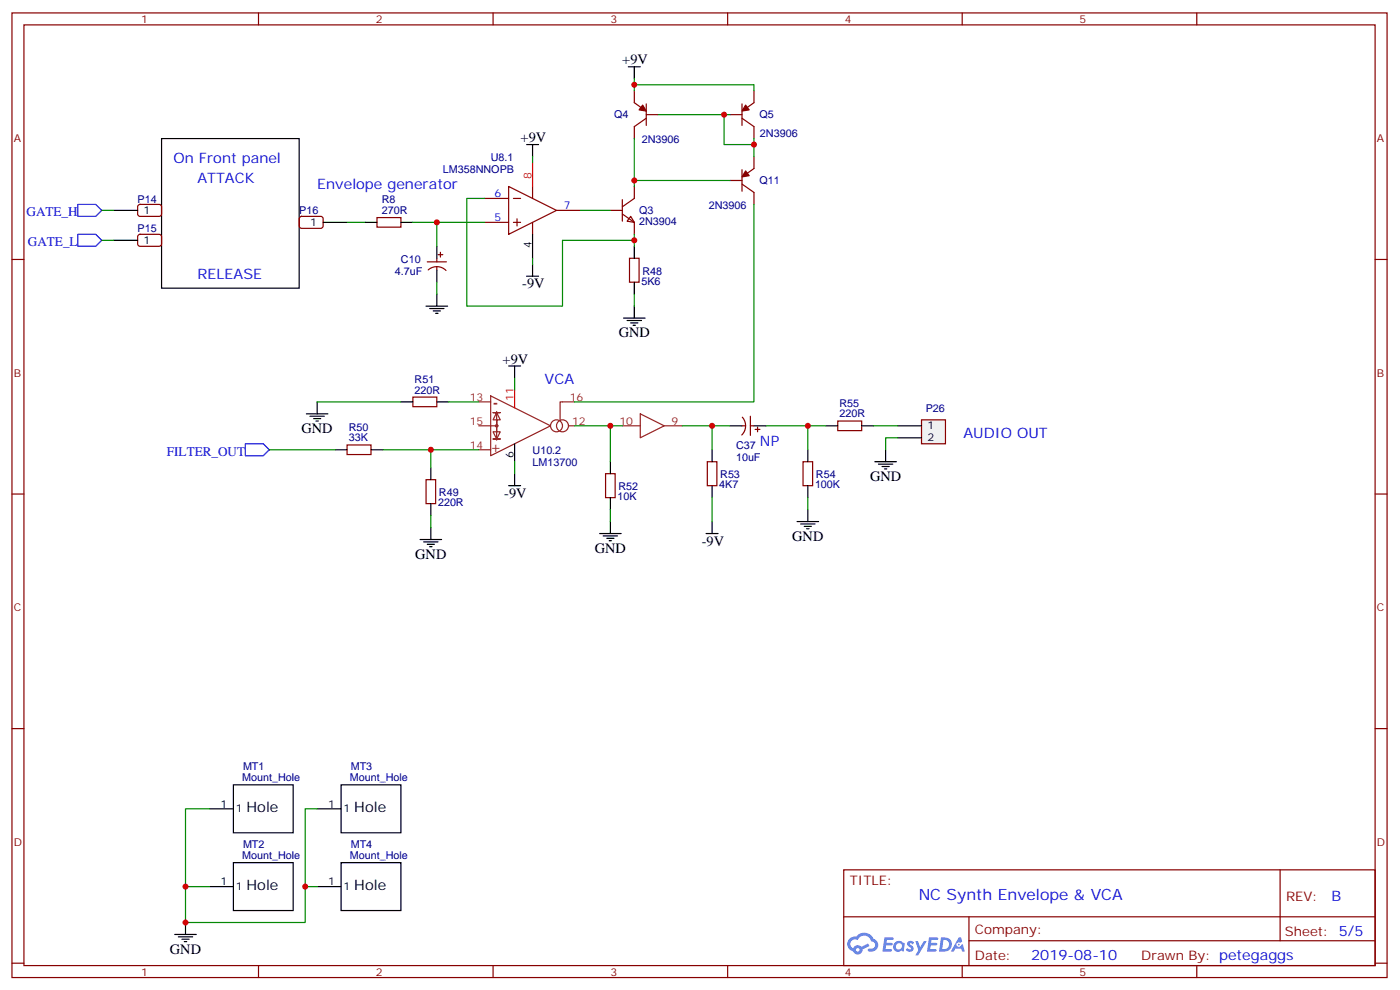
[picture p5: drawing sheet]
<svg xmlns="http://www.w3.org/2000/svg" width="413mm" height="292mm" viewBox="0 0 413 292" stroke-linecap="round" stroke-linejoin="round" font-family="sans-serif">
<path d="M47.6 40.9h40.6v44h-40.6z" fill="none" stroke="#000" stroke-width=".35"/>
<g fill="none" stroke="#870000" stroke-width=".35">
<path d="M3.5 3.8h405.4v284.3h-405.4zM7.1 7.3h398.2v277.3h-398.2zM76.2 3.8v3.5M145.3 3.8v3.5M214.5 3.8v3.5M283.6 3.8v3.5M352.8 3.8v3.5M3.5 76.5h3.6M405.3 76.5h3.6M3.5 145.6h3.6M405.3 145.6h3.6M3.5 214.8h3.6"/>
<path d="M405.3 214.8h3.6M248.7 256.4h156.6v28.2h-156.6zM377.3 256.4v20.9M248.7 270.2h156.5M285.6 277.3h119.6M285.6 270.2v14.2M3.5 283.9h3.6M76.2 284.6v3.5M145.3 284.6v3.5M214.5 284.6v3.5M283.6 284.6v3.5M352.8 284.6v3.5"/>
<path d="M405.3 283.9h3.6"/>
</g>
<g fill="#5487ff">
<path d="M267.7 277.6a1.22 1.22 0 0 1 1.7 .2l-.4 .6a.47 .47 0 0 0-.3-.4 .47 .47 0 0 0-.5 .2l.1 .2a1.14 1.14 0 0 1 .8 1.8 1.14 1.14 0 0 1-1.9 0l-.2-.2 .5-.6 .7 .5a.29 .29 0 0 0 .3-.3 .29 .29 0 0 0-.2-.3 1.04 1.04 0 0 1-.6-1.7z"/>
<path d="M260.7 276.3h2.4l.3 .2-.2 .5-1.8 .1-.1 .8h1.5l.3 .4-.3 .4h-1.6l-.2 1.1h1.7l.2 .3-.2 .3-2.6 .1z"/>
<path d="M273.8 276.3h2.4l.3 .2-.1 .5-1.8 .1-.2 .8h1.6l.3 .4-.4 .4h-1.6l-.1 1.1h1.7l.2 .3-.2 .3-2.6 .1z"/>
<path d="M282.6 276.3h.7l.3 1.3-.6 .3a.69 .69 0 0 0-1 .3 .69 .69 0 0 0 .4 .9 .69 .69 0 0 0 .9-.6l.5-.2 .6 2.2h-.8l-.2-.9h-1.8l-.5 .9h-.8z"/>
<path d="M269.8 277.4h.8l.6 1.8 1.1-1.8h.9l-2.6 4.2h-.8l.9-1.5z"/>
<path d="M277.4 276.3l-.6 4.2h1.3a2.11 2.11 0 0 0 2.5-2.1 2.11 2.11 0 0 0-2.5-2.1zM278.1 277.1a1.39 1.39 0 0 1 1.7 1.4 1.39 1.39 0 0 1-1.8 1.3h-.3z"/>
<path d="M263.7 277.9a1.54 1.54 0 0 0-.1 2.2 1.54 1.54 0 0 0 2.2 .1l.6 .3 .3-2.3-.2-.3h-.4a1.49 1.49 0 0 0-2.4 0zM264 278.9a.94 .94 0 0 1 1.8 0 .94 .94 0 0 1-1.8 0z"/>
<path d="M250.4 276.7a2.18 2.18 0 0 0 1.1 3.7 1.44 1.44 0 0 0 1.6 .9 1.44 1.44 0 0 0 1.2-1.4l2-1.1-.5-.7-1.9 1a1.47 1.47 0 0 0-2.4 .4 1.39 1.39 0 0 1-.7-1.9 1.39 1.39 0 0 1 2-.5 2.12 2.12 0 0 1 2.2-1.3 2.12 2.12 0 0 1 1.9 1.7 1.14 1.14 0 0 1 1.1 1.4 1.14 1.14 0 0 1-1.7 .7 .43 .43 0 0 0-.5 .4 .43 .43 0 0 0 .4 .5 1.98 1.98 0 0 0 2.5-1.2 1.98 1.98 0 0 0-1.2-2.6 3.1 3.1 0 0 0-5.3-.6l-.9 .1zM252.3 280a.55 .55 0 0 1 1.1 0 .55 .55 0 0 1-1.1 0z"/>
<circle cx="282.6" cy="278.4" r=".26"/>
</g>
<g fill="none" stroke="#870000" stroke-width=".35">
<path d="M187 26.7v3.6l2.4 1.7M190.5 34.9l-3.5 2.4v3.6M190.5 30.6v6.4M190.5 33.8h3.5M215.2 33.8h3.5M218.7 30.6v6.4M218.7 34.9l3.5 2.4v3.6M222.2 26.7v3.6l-2.4 1.7M183.4 58.8v6.4M187 55v3.5l-3.6 2.5M215.2 53.2h3.5M218.7 50v6.4"/>
<path d="M218.7 54.3l3.5 2.4v3.6M222.2 46.1v3.6l-2.4 1.7M179.9 62h3.5M183.4 63.1l3.6 2.4v3.6M185.6 76.1h2.8v7.1h-2.8zM185.9 63.8l1.1 1.7-2.1-.3zM121.7 117.1h7.1v2.8h-7.1zM102.3 131.2h7.1v2.8h-7.1zM178.5 139.6h2.8v7.1h-2.8zM208.5 136.1h2.8v7.1h-2.8zM218.7 125.5h1.1M218.8 123a3.8 3.8 0 0 1-.2 5.2"/>
<path d="M221.2 122.7v5.6M221.2 125.5h1M222.6 126.6h1.4M223.3 125.9v1.4M236.7 136.1h2.8v7.1h-2.8zM125.6 141.4h2.8v7h-2.8z"/>
</g>
<g fill="none" stroke="#000" stroke-width=".35">
<path d="M187 72.6v3.5M187 83.2v3.5M118.2 118.5h3.5M128.8 118.5h3.5M98.8 132.6h3.5M109.4 132.6h3.5M127 137.9v3.5M151.7 130.8v5.3M179.9 136.1v3.5M209.9 132.6v3.5M215.2 125.5h3.5M222.2 125.5h3.6"/>
<path d="M238.1 132.6v3.5M127 148.4v3.6M179.9 146.7v3.5M209.9 143.2v3.5M238.1 143.2v3.5"/>
</g>
<g fill="#870000" stroke="#870000" stroke-width=".35">
<path d="M189.4 31l1.1 1.7-2.1-.3z"/>
<path d="M219.8 31l1 1.4-2.1 .3z"/>
<path d="M219.8 50.4l1 1.4-2.1 .3z"/>
</g>
<g fill="none" stroke="#8c2424" stroke-width=".35">
<path d="M141.1 118.5h3.5M144.6 116.7l17.7 8.8-17.7 8.8zM169.3 118.5h-4.2v5.3M141.1 125.5h5.3v-1.7h-1.1l1.1-2.2h-1.1h2.2h-1.1l1.1 2.2h-1.1v3.5h1.1l-1.1 2.1h1.1h-2.2h1.1l-1.1-2.1h1.1M141.1 132.6h3.5M146.4 121.3v8.5M167.6 125.5h1.7M183.4 125.5h5.3M188.7 122l7.1 3.5-7.1 3.5zM195.8 125.5h5.3"/>
<circle cx="164" cy="125.5" r="1.76"/>
<circle cx="165.8" cy="125.5" r="1.76"/>
</g>
<circle cx="146.4" cy="125.5" r=".35" fill="#8c2424" stroke="#8c2424" stroke-width=".35"/>
<path d="M151.7 114.9v5.3" fill="none" stroke="#f00" stroke-width=".35"/>
<path d="M271.6 123.8h7.1v7h-7.1z" fill="#f0f0f0" stroke="#870000" stroke-width=".35"/>
<g fill="none" stroke="#000" stroke-width=".35">
<path d="M185.2 19.7h3.5M187 19.7v3.5M155.2 42.6h3.5M157 42.6v3.5M33.5 62h7.1M33.5 70.8h7.1M95.2 65.5h7.1M107.6 65.5h3.5M118.2 65.5h3.5M128.8 72.6v3.5M128.8 79.7v3.5M157 69.1v7"/>
<path d="M157 77.9v3.5M125.6 90.2h6.3M126.6 90.9h4.3M127.7 91.7h2.1M128.4 92.4h.7M128.8 86.7v3.5M155.2 81.4h3.5M183.8 93.8h6.3M184.9 94.5h4.2M185.9 95.2h2.1M186.6 95.9h.7M187 90.2v3.6"/>
<path d="M93.5 118.5v3.5M149.9 107.9h3.6M151.7 107.9v3.5M90.3 122h6.4M91.4 122.7h4.2M92.4 123.4h2.1M93.1 124.1h.7M151.7 139.6v3.6M243.4 125.5h3.5M254 125.5h3.5M257.9 136.1h6.3M258.9 136.8h4.3"/>
<path d="M260 137.5h2.1M260.7 138.2h.7M261.1 132.6v3.5M264.6 125.5h7M264.6 129h7M123.8 159h6.4M124.9 159.7h4.2M127 155.5v3.5M149.9 143.2h3.6M176.7 157.3h6.4M177.8 158h4.2M178.9 158.7h2.1"/>
<path d="M179.6 159.4h.7M179.9 153.7v3.6M208.1 157.3h3.6M209.9 153.7v3.6M234.9 153.7h6.4M236 154.4h4.2M237.1 155.2h2.1M237.8 155.9h.7M238.1 150.2v3.5M125.9 160.4h2.2M126.6 161.1h.8M61.7 238.4h7.1"/>
<path d="M68.8 231.4h17.6v14.1h-17.6zM93.5 238.4h7M100.5 231.4h17.7v14.1h-17.7zM68.8 254.3h17.6v14.1h-17.6zM100.5 254.3h17.7v14.1h-17.7zM51.5 275.4h6.4M52.6 276.2h4.2M53.6 276.9h2.1M54.3 277.6h.7M54.7 271.9v3.5M61.7 261.3h7.1M93.5 261.3h7"/>
</g>
<g fill="none" stroke="#870000" stroke-width=".35">
<path d="M142.9 58.5h7M149.9 55l14.1 7-14.1 7.1zM151.3 58.5h2.2M157 55v3.5M40.8 60.5l.5-.2h5.9l.4 .7v2.4l-.7 .4-5.9-.1-.4-.6v-2.1zM40.8 69.3l.5-.2h5.9l.4 .7v2.4l-.7 .4-5.9-.1-.4-.6v-2.1zM88.4 64l.5-.2h5.9l.4 .7v2.4l-.7 .4-5.9-.1-.4-.6v-2.1zM111.1 64.1h7.1v2.9h-7.1zM125.9 77.2h5.7M126.2 79.6a3.8 3.8 0 0 1 5.3 .1M128.8 76.1v1.1M128.8 78.6v1.1"/>
<path d="M129.1 75.1h1.4M129.8 74.4v1.4M142.9 65.5h7M151.3 65.5h2.2M152.4 64.5v2.1M157 65.5v3.6M164 62h7.1M246.9 124.1h7.1v2.8h-7.1z"/>
</g>
<path d="M157 47.9v7.1" fill="none" stroke="#f00" stroke-width=".35"/>
<path d="M22.9 60.3h5.3l1.8 1.7-1.8 1.8h-5.3zM22.9 69.1h5.3l1.8 1.7-1.8 1.8h-5.3zM72.3 130.8h5.3l1.8 1.8-1.8 1.7h-5.3z" fill="none" stroke="#00f" stroke-width=".35"/>
<g fill="none" stroke="#008700" stroke-width=".35">
<path d="M187 25h35.2v1.7M187 23.2v3.5M194 33.8h21.2M213.4 33.8v8.8h8.8M142.9 58.5h-5.3v31.7h28.2v-19.4h21.2M157 46.1v1.8M187 40.9v14.1M187 53.2h28.2M222.2 40.9v5.2M30 62h3.5M30 70.8h3.5M102.3 65.5h5.3"/>
<path d="M121.7 65.5h7.1v7.1M128.8 65.5h14.1M157 76.1v1.8M171.1 62h8.8M187 69.1v3.5M222.2 60.3v58.2h-52.9M128.8 83.2v3.5M187 86.7v3.5M93.5 118.5h24.7M132.3 118.5h8.8M151.7 111.4v3.5M79.4 132.6h19.4"/>
<path d="M112.9 132.6h28.2M127 132.6v5.3M151.7 136.1v3.5M169.3 125.5h14.1M179.9 125.5v10.6M201.1 125.5h8.8v7.1M209.9 125.5h5.3M225.8 125.5h12.3v7.1M238.1 125.5h5.3M257.5 125.5h7.1M264.6 129h-3.5v3.6M127 152v3.5"/>
<path d="M179.9 150.2v3.5M209.9 146.7v7M238.1 146.7v3.5M61.7 238.4h-7v33.5h35.3v-33.5h3.5M54.7 261.3h7M90 261.3h3.5"/>
</g>
<g fill="#c00">
<circle cx="128.8" cy="65.5" r=".88"/>
<circle cx="90" cy="261.3" r=".88"/>
<circle cx="54.7" cy="271.9" r=".88"/>
<circle cx="179.9" cy="125.5" r=".88"/>
<circle cx="127" cy="132.6" r=".88"/>
<circle cx="213.4" cy="33.8" r=".88"/>
<circle cx="222.3" cy="42.6" r=".88"/>
<circle cx="187" cy="25" r=".88"/>
<circle cx="187" cy="70.8" r=".88"/>
<circle cx="187" cy="53.2" r=".88"/>
<circle cx="209.9" cy="125.5" r=".88"/>
<circle cx="238.1" cy="125.5" r=".88"/>
<circle cx="54.7" cy="261.3" r=".88"/>
</g>
<text font-size="4.6" fill="#00f" x="270.8" y="265.4">NC Synth Envelope &amp; VCA</text>
<g font-size="4.2">
<text x="183.4" y="19">+9V</text>
<text x="153.5" y="41.9">+9V</text>
<text x="154" y="85">-9V</text>
<text x="182.4" y="99.4">GND</text>
<text x="148.2" y="107.2">+9V</text>
<text x="88.9" y="127.6">GND</text>
<text x="256.5" y="141.7">GND</text>
<text x="148.7" y="146.7">-9V</text>
<text x="206.9" y="160.8">-9V</text>
<text x="233.5" y="159.4">GND</text>
<text x="122.4" y="164.7">GND</text>
<text x="175.3" y="162.9">GND</text>
<text x="72.7" y="239.5">Hole</text>
<text x="104.4" y="239.5">Hole</text>
<text x="72.7" y="262.4">Hole</text>
<text x="104.4" y="262.4">Hole</text>
<text x="50.1" y="281.1">GND</text>
</g>
<g font-size="4.2" fill="#00f">
<text x="51.2" y="47.9">On Front panel</text>
<text x="58.2" y="53.9">ATTACK</text>
<text x="93.5" y="55.7">Envelope generator</text>
<text x="58.2" y="82.1">RELEASE</text>
<text x="160.5" y="113.2">VCA</text>
<text x="224" y="131.5">NP</text>
<text x="284" y="129">AUDIO OUT</text>
<text x="392.5" y="265.7">B</text>
<text x="304" y="283">2019-08-10</text>
</g>
<g font-size="4.2" fill="#8d2323">
<text x="145.3" y="119.9">-</text>
<text x="145" y="133.3">+</text>
</g>
<g font-size="3.9" fill="#00f">
<text x="7.8" y="63.8">GATE_H</text>
<text x="8.2" y="72.6">GATE_L</text>
<text x="49.2" y="134.3">FILTER_OUT</text>
</g>
<g font-size="3.9" fill="#800">
<text x="250.5" y="261">TITLE:</text>
<text x="379.1" y="265.7">REV:</text>
<text x="287.4" y="275.2">Company:</text>
<text x="378.7" y="275.8">Sheet: 5/5</text>
<text x="287.4" y="282.9">Date:</text>
<text x="336.4" y="282.9">Drawn By: petegaggs</text>
</g>
<g font-size="3.2" fill="#800">
<text x="41.6" y="6.8">1</text>
<text x="110.8" y="6.8">2</text>
<text x="179.9" y="6.8">3</text>
<text x="249.1" y="6.8">4</text>
<text x="318.2" y="6.8">5</text>
<text x="4.1" y="41.9">A</text>
<text x="405.9" y="41.9">A</text>
<text x="4.1" y="111.1">B</text>
<text x="405.9" y="111.1">B</text>
<text x="4.1" y="180.2">C</text>
<text x="405.9" y="180.2">C</text>
<text x="4.1" y="249.3">D</text>
<text x="405.9" y="249.3">D</text>
<text x="41.6" y="287.6">1</text>
<text x="110.8" y="287.6">2</text>
<text x="179.9" y="287.6">3</text>
<text x="249.1" y="287.6">4</text>
<text x="318.2" y="287.6">5</text>
</g>
<g font-size="3.2" fill="#000080">
<text x="181.1" y="34.9">Q4</text>
<text x="223.9" y="34.9">Q5</text>
<text x="224" y="40.4">2N3906</text>
<text x="144.6" y="47.4">U8.1</text>
<text x="189.2" y="42.1">2N3906</text>
<text x="130.5" y="50.9">LM358NNOPB</text>
<text x="40.6" y="59.7">P14</text>
<text x="112.5" y="59.9">R8</text>
<text x="223.9" y="54.3">Q11</text>
<text x="88.2" y="63.2">P16</text>
<text x="112.5" y="63.1">270R</text>
<text x="188.4" y="63.1">Q3</text>
<text x="209" y="61.5">2N3906</text>
<text x="40.6" y="68.5">P15</text>
<text x="188.4" y="66.3">2N3904</text>
<text x="118.2" y="77.4">C10</text>
<text x="116.4" y="80.9">4.7uF</text>
<text x="189.1" y="84">5K6</text>
<text x="189.4" y="80.9">R48</text>
<text x="122.2" y="112.9">R51</text>
<text x="122.2" y="116">220R</text>
<text x="247.5" y="120">R55</text>
<text x="247.5" y="123">220R</text>
<text x="272.9" y="121.4">P26</text>
<text x="102.8" y="130.1">33K</text>
<text x="102.8" y="126.9">R50</text>
<text x="157" y="137.3">LM13700</text>
<text x="157" y="133.8">U10.2</text>
<text x="217" y="135.9">10uF</text>
<text x="217" y="132.4">C37</text>
<text x="212" y="143.9">4K7</text>
<text x="212.3" y="140.9">R53</text>
<text x="240.2" y="143.9">100K</text>
<text x="240.5" y="140.9">R54</text>
<text x="129.1" y="149.2">220R</text>
<text x="129.4" y="146.2">R49</text>
<text x="182" y="147.5">10K</text>
<text x="182.3" y="144.4">R52</text>
<text x="71.6" y="227.1">MT1</text>
<text x="103.4" y="227.1">MT3</text>
<text x="71.4" y="230.3">Mount_Hole</text>
<text x="103.1" y="230.3">Mount_Hole</text>
<text x="71.6" y="250">MT2</text>
<text x="103.4" y="250">MT4</text>
<text x="71.4" y="253.2">Mount_Hole</text>
<text x="103.1" y="253.2">Mount_Hole</text>
</g>
<g font-size="3.2" fill="#f00">
<text x="156.6" y="52.8" transform="rotate(-90 156.6 52.8)">8</text>
<text x="151.3" y="118.1" transform="rotate(-90 151.3 118.1)">11</text>
</g>
<g font-size="3.2" fill="#00f">
<text x="145.8" y="58.1">6</text>
<text x="145.8" y="65.2">5</text>
<text x="166.2" y="61.7">7</text>
</g>
<g font-size="3.2">
<text x="42.3" y="63.1">1</text>
<text x="42.3" y="71.9">1</text>
<text x="91.5" y="66.6">1</text>
<text x="156.6" y="73.2" transform="rotate(-90 156.6 73.2)">4</text>
<text x="273.4" y="126.6">1</text>
<text x="273.4" y="130.1">2</text>
<text x="151.3" y="134.9" transform="rotate(-90 151.3 134.9)">6</text>
<text x="65" y="238.1">1</text>
<text x="69.5" y="239.5">1</text>
<text x="96.8" y="238.1">1</text>
<text x="101.2" y="239.5">1</text>
<text x="65" y="261">1</text>
<text x="69.5" y="262.4">1</text>
<text x="96.8" y="261">1</text>
<text x="101.2" y="262.4">1</text>
</g>
<g font-size="3.2" fill="#8d2323">
<text x="138.5" y="118.1">13</text>
<text x="167.9" y="118.1">16</text>
<text x="138.5" y="125.2">15</text>
<text x="168.6" y="125.2">12</text>
<text x="182.6" y="125.2">10</text>
<text x="197.9" y="125.2">9</text>
<text x="138.5" y="132.2">14</text>
</g>
</svg>
